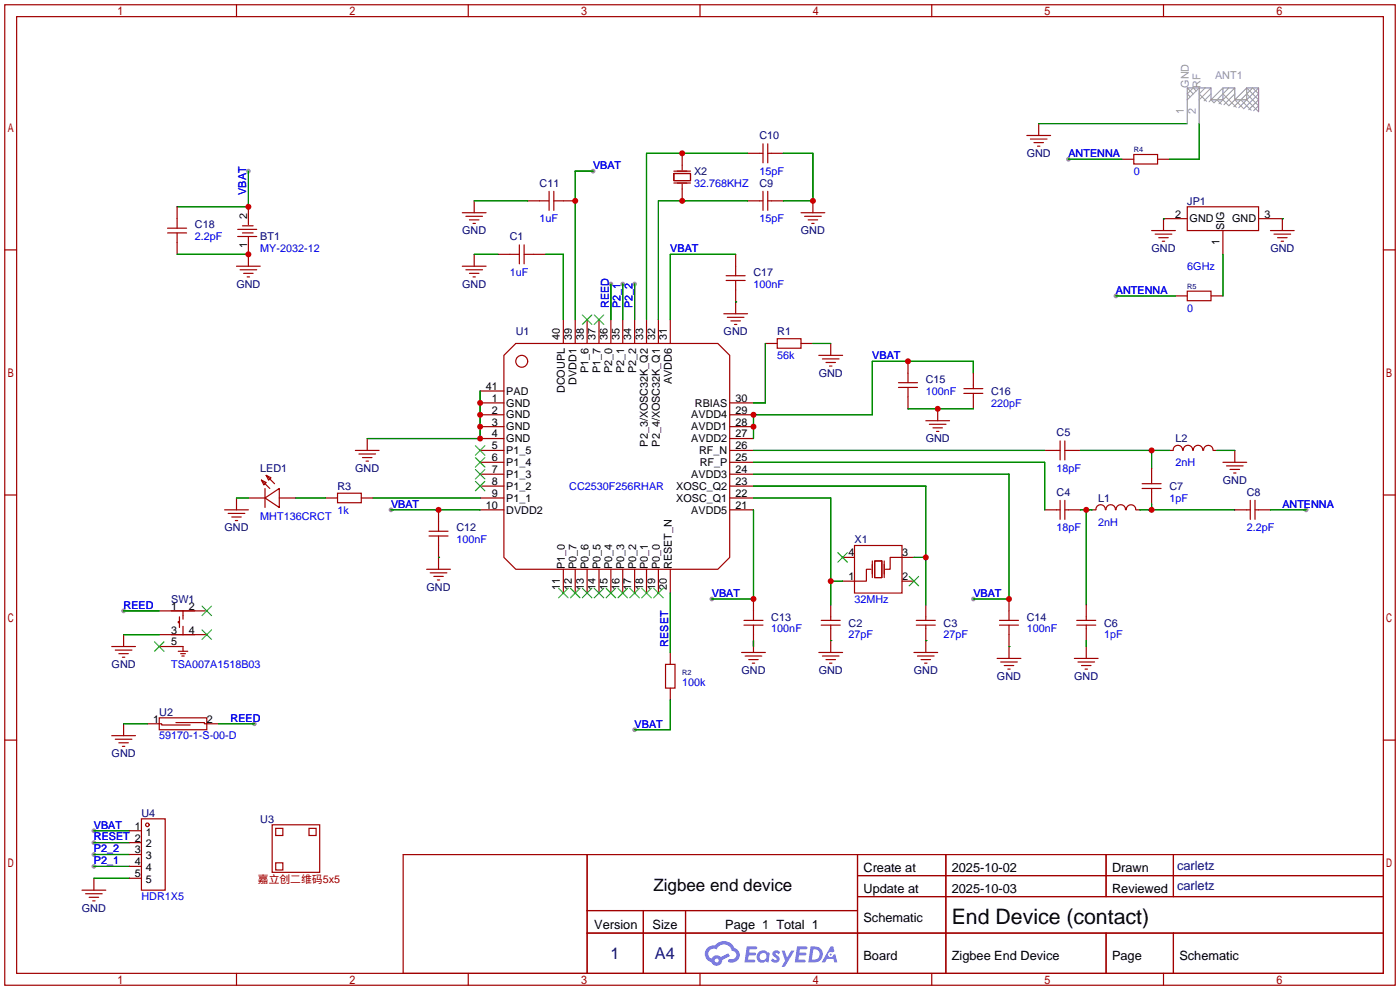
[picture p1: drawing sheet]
<svg xmlns="http://www.w3.org/2000/svg" width="299mm" height="212mm" viewBox="0 0 299 212" stroke-linecap="round" stroke-linejoin="round" font-family="sans-serif">
<g fill="#999">
<circle cx="279.1" cy="109" r=".51"/>
<circle cx="126.7" cy="36.6" r=".51"/>
<circle cx="152.1" cy="128" r=".51"/>
<circle cx="83.6" cy="109" r=".51"/>
<circle cx="208" cy="128" r=".51"/>
<circle cx="53.1" cy="36.6" r=".51"/>
<circle cx="130.6" cy="60.7" r=".51"/>
<circle cx="54.4" cy="154.7" r=".51"/>
<circle cx="26.4" cy="130.6" r=".51"/>
<circle cx="135.6" cy="156" r=".51"/>
<circle cx="133.1" cy="60.7" r=".51"/>
<circle cx="135.6" cy="60.7" r=".51"/>
<circle cx="20.1" cy="177.5" r=".51"/>
<circle cx="20.1" cy="180.1" r=".51"/>
<circle cx="20.1" cy="185.2" r=".51"/>
<circle cx="20.1" cy="182.6" r=".51"/>
<circle cx="228.3" cy="34" r=".51"/>
<circle cx="238.5" cy="63.2" r=".51"/>
</g>
<g fill="none" stroke="#a10000" stroke-width=".25">
<path d="M1 1h297.2v209.6h-297.2zM3.6 3.6h292.1v204.4h-292.1zM50.5 1v2.6M100.1 1v2.6M149.6 1v2.6M199.1 1v2.6M248.7 1v2.6M1 53.4h2.6M295.7 53.4h2.5M1 105.8h2.6M295.7 105.8h2.5M1 158.2h2.6"/>
<path d="M295.7 158.2h2.5M50.5 208v2.6M100.1 208v2.6M149.6 208v2.6M199.1 208v2.6M248.7 208v2.6"/>
</g>
<g fill="#5487ff">
<path d="M165.3 203.3a.99 .99 0 0 1 1.4 .2l-.3 .5a.39 .39 0 0 0-.3-.3 .39 .39 0 0 0-.4 .1l.1 .1a1.02 1.02 0 0 1 .6 1.6 1.17 1.17 0 0 1-1.7-.2l.4-.5 .6 .4 .3-.1v-.3a1.01 1.01 0 0 1-.7-1.5z"/>
<path d="M167.1 203.2h.6l.5 1.5 .9-1.5h.7l-2.1 3.4h-.7l.8-1.3z"/>
<path d="M159.6 202.3h1.9l.3 .1-.1 .4-1.5 .1-.1 .7h1.2l.3 .3-.3 .3h-1.3l-.1 .9h1.4l.1 .3-.1 .2-2.2 .1z"/>
<path d="M170.4 202.3h1.9l.2 .1-.1 .4-1.5 .1-.1 .7h1.3l.3 .3-.4 .3h-1.2l-.2 .9h1.4l.2 .3-.2 .2-2.1 .1z"/>
<path d="M177.5 202.3h.6l.2 1-.5 .3a.57 .57 0 0 0-.8 .2 .57 .57 0 0 0 .4 .8 .57 .57 0 0 0 .7-.5l.4-.2 .5 1.8h-.7l-.2-.7h-1.4l-.4 .7h-.7z"/>
<path d="M173.2 202.3l-.4 3.4h1.1a1.73 1.73 0 0 0 1.9-1.7 1.73 1.73 0 0 0-2-1.7zM173.8 202.9a1.14 1.14 0 0 1 1.4 1.1 1.14 1.14 0 0 1-1.5 1.1h-.2z"/>
<path d="M162 203.6a1.26 1.26 0 0 0 0 1.8 1.26 1.26 0 0 0 1.7 .1l.5 .2 .3-1.9-.1-.2h-.4a1.21 1.21 0 0 0-2 0zM162.6 203.9a.76 .76 0 0 1 1 0 .76 .76 0 0 1 .1 1.1 .76 .76 0 0 1-1 .1l-.4-.6z"/>
<path d="M151.2 202.6a1.81 1.81 0 0 0 .9 3 1.18 1.18 0 0 0 1.3 .8 1.18 1.18 0 0 0 .9-1.2l1.7-.9-.4-.6-1.5 .8a1.2 1.2 0 0 0-2 .4 1.14 1.14 0 0 1-.6-1.6 1.14 1.14 0 0 1 1.7-.4 1.73 1.73 0 0 1 1.7-1.1 1.73 1.73 0 0 1 1.6 1.4 .94 .94 0 0 1 .8 1.2 .94 .94 0 0 1-1.3 .6 .36 .36 0 0 0-.4 .3 .36 .36 0 0 0 .3 .4 1.63 1.63 0 0 0 2.1-1 1.63 1.63 0 0 0-1-2.1 2.43 2.43 0 0 0-4.2-.5l-1 .1zM152.7 205.3a.45 .45 0 0 1 .9 0 .45 .45 0 0 1-.9 0z"/>
<circle cx="177.5" cy="204" r=".22"/>
</g>
<g fill="none" stroke="#a10000" stroke-width=".25">
<path d="M144 37.1h3.6v1.5h-3.6zM144 39.1h3.6M144 36.6h3.6M145.8 32.8v3.5M145.8 39.4v3.5M159.8 32.8h3.3M163.1 30.7v4.1M164.1 30.7v4.1M164.1 32.8h3.3M219.5 29h5M220.2 29.7h3.6M221 30.5h2"/>
<path d="M221.7 31.2h.5M222 26.4v2.6M239.8 34h2.5M242.3 33h5.1v2.1h-5.1zM247.4 34h2.5M35.8 49.8h4.1M35.8 48.8h4.1M37.8 44.2v4.6M37.8 49.8v4.6M50.5 56.9h5.1M50.8 50.5h4.1M50.8 49h4.1"/>
<path d="M51.3 57.7h3.6M51.8 49.8h2.3M51.8 48.3h2.3M52.1 58.4h2M52.8 59.2h.5M53.1 44.2v3.8M53.1 50.5v6.4M98.8 56.9h5.1M98.8 45.5h5.1M99.6 57.7h3.5M99.6 46.2h3.5M100.3 58.4h2.1"/>
<path d="M100.3 47h2.1M101.1 59.2h.5M101.1 47.8h.5M101.3 42.9v2.6M101.3 54.4v2.5M106.4 54.4h4.6M111 52.3v4.1M112 54.4h4.6M112 52.3v4.1M112.8 42.9h4.5M117.3 40.9v4.1M118.4 42.9h4.5"/>
<path d="M118.4 40.9v4.1M155.2 58.9h4.1M155.2 59.9h4.1M157.2 54.4v4.5M157.2 59.9v7.2M159.8 42.9h3.3M163.1 40.9v4.1M164.1 40.9v4.1M164.1 42.9h3.3M171.2 45.5h5.1M172 46.2h3.5M172.7 47h2.1"/>
<path d="M173.5 47.8h.5M173.7 42.9v2.6M246.1 49.3h5.1M246.9 50h3.5M247.6 50.8h2.1M248.4 51.6h.5M253.7 44.2h15.3v5.1h-15.3zM253.7 46.7h-5v2.6M261.4 49.3v5.1M269 46.7h5.1v2.6M271.5 49.3h5.1M272.3 50h3.5"/>
<path d="M273 50.8h2.1M273.8 51.6h.5M107.7 75.9l2.5-2.5h43.2l2.6 2.5v43.2l-2.6 2.6h-43.2l-2.5-2.6zM120.4 68.3v5.1M122.9 68.3v5.1M125.5 68.3v5.1M128 68.3v5.1M130.6 68.3v5.1M133.1 68.3v5.1M135.6 68.3v5.1M138.2 68.3v5.1M140.7 68.3v5.1"/>
<path d="M143.3 68.3v5.1M154.7 67.1h5.1M155.4 67.8h3.6M156.2 68.6h2M157 69.3h.5M163.6 73.4h2.5M166.1 72.4h5.1v2h-5.1zM171.2 73.4h2.5M175 75.9h5.1M175.8 76.7h3.5M176.5 77.5h2.1M177.3 78.2h.5"/>
<path d="M177.5 73.4v2.5M194.1 77.2v4.6M208 79.8v3.3M251.2 63.2h2.5M253.7 62.2h5.1v2.1h-5.1zM258.8 63.2h2.6M75.9 96.3h5.1M76.7 97h3.6M77.5 97.8h2M78.2 98.6h.5M78.5 93.7v2.6M102.6 86.1h5.1"/>
<path d="M102.6 88.6h5.1M102.6 91.2h5.1M102.6 93.7h5.1M102.6 96.3h5.1M102.6 98.8h5.1M102.6 83.6h5.1M156 86.1h5M156 88.6h5M156 91.2h5M156 93.7h5M156 96.3h5M156 98.8h5"/>
<path d="M192 81.8h4.1M192 82.8h4.1M194.1 82.8v4.6M197.9 89.9h5M198.6 90.7h3.6M199.4 91.4h2M200.2 92.2h.5M200.4 87.4v2.5M206 84.1h4.1M206 83.1h4.1M208 84.1v3.3M223.3 96.3h3.3"/>
<path d="M226.6 94.2v4.1M227.6 96.3h3.3M227.6 94.2v4.1M249.9 96.3h.8M250.7 96.3a1.01 1.01 0 0 1 1-1.1 1.01 1.01 0 0 1 1.1 1.1M252.9 96.3a1.01 1.01 0 0 1 1-1.1 1.01 1.01 0 0 1 1 1.1M255 96.3a1.01 1.01 0 0 1 1-1.1 1.01 1.01 0 0 1 1.1 1.1M257.2 96.3a1.01 1.01 0 0 1 1-1.1 1.01 1.01 0 0 1 1.1 1.1M259.3 96.3h.8M261.4 98.8h5M262.1 99.6h3.6M263.9 96.3v2.5"/>
<path d="M48 109h5.1M48.8 109.7h3.5M49.5 110.5h2.1M50.3 111.3h.5M50.5 106.4v2.6M53.1 106.4h3.5M55.9 102.6l1 .5-.5 .5zM55.9 102.6l1.8 1.8M56.6 106.4l3.1-2v4.1zM56.6 104.4v4.1M56.9 101.6l1 .5-.5 .5zM56.9 101.6l1.8 1.8"/>
<path d="M59.7 106.4h3.5M69.6 106.4h2.5M72.1 105.4h5.1v2h-5.1zM77.2 106.4h2.6M91.7 113.5h4.1M91.7 114.6h4.1M93.7 109v4.5M93.7 114.6v7.1M102.6 101.3h5.1M102.6 103.9h5.1M102.6 106.4h5.1M102.6 109h5.1"/>
<path d="M156 101.3h5M156 103.9h5M156 106.4h5M156 109h5M180.1 119.1h2.5M182.6 116.6h10.2v10.1h-10.2zM186.4 119.9v3.5M186.9 119.9h1.6v3.5h-1.6zM189 119.9v3.5M195.3 119.1h-5.1v2.6h-1M223.3 109h3.3M226.6 106.9v4.1"/>
<path d="M227.6 109h3.3M227.6 106.9v4.1M233.4 109h.8M234.2 109a1.01 1.01 0 0 1 1-1.1 1.01 1.01 0 0 1 1 1.1M236.4 109a1.01 1.01 0 0 1 1-1.1 1.01 1.01 0 0 1 1 1.1M238.5 109a1.01 1.01 0 0 1 1-1.1 1.01 1.01 0 0 1 1 1.1M240.7 109a1.01 1.01 0 0 1 1-1.1 1.01 1.01 0 0 1 1 1.1M242.8 109h.8M244.1 104.4h4.1M244.1 103.4h4.1M246.1 100.1v3.3M246.1 104.4v3.3"/>
<path d="M262.9 100.3h2M263.7 101.1h.5M263.9 109h3.3M267.2 106.9v4.1M268.2 109h3.3M268.2 106.9v4.1M23.9 138.2h5.1M24.6 138.9h3.6M25.4 139.7h2M26.4 135.6v2.6M34 138.2h5.1v1M34 135.6h10.2"/>
<path d="M34 130.6h10.2M38.1 139.2h2M38.4 132.8h-.3v.3h.3M38.4 131.8v2.3M38.6 139.7h1M39.1 130.6v1.7M39.1 133.9v1.7M91.2 121.7h5.1M91.9 122.4h3.6M92.7 123.2h2M93.5 124h.5M120.4 121.7v5"/>
<path d="M122.9 121.7v5M125.5 121.7v5M128 121.7v5M130.6 121.7v5M133.1 121.7v5M135.6 121.7v5M138.2 121.7v5M140.7 121.7v5M143.3 121.7v5M143.3 139.4v2.6M158.5 139.4h5.1M159 133.6h4.1"/>
<path d="M159 132.6h4.1M161 128v4.6M161 133.6v5.8M175 139.4h5.1M175.5 133.6h4.1M175.5 132.6h4.1M177.5 129.3v3.3M177.5 133.6v5.8M186.2 121.7h-1v2.5h-5.1M192.8 124.2h2.5M195.3 139.4h5.1M195.8 133.6h4.1"/>
<path d="M195.8 132.6h4.1M197.9 129.3v3.3M197.9 133.6v5.8M213.6 133.6h4.1M213.6 132.6h4.1M215.6 128v4.6M215.6 133.6v7.1M230.1 133.6h4.1M230.1 132.6h4.1M232.2 129.3v3.3M232.2 133.6v3.3M232.2 138.2v2.5"/>
<path d="M23.9 157.2h5.1M24.6 158h3.6M25.4 158.8h2M26.2 159.5h.5M26.2 140.5h.5M26.4 154.7v2.5M31.5 154.7h3v.2h6.1M34 153.4h10.2v2.6h-10.2zM37.6 154.4h6.1v.3h3M38.9 140.2h.5M142.2 142h2.1v5.1h-2.1zM143.3 147.1v2.5"/>
<path d="M159.3 140.2h3.5M160 141h2.1M160.8 141.7h.5M175.8 140.2h3.5M176.5 141h2.1M177.3 141.7h.5M196.1 140.2h3.5M196.8 141h2.1M197.6 141.7h.5M213.1 140.7h5.1M213.9 141.5h3.5M214.6 142.2h2.1"/>
<path d="M215.4 143h.5M229.6 140.7h5.1M230.4 141.5h3.5M231.1 142.2h2.1M231.9 143h.5M27.7 177.5h2.5M30.2 175h5.1v15.2h-5.1zM58.2 176.3h10.1v10.1h-10.1zM58.9 177h1.6v1.6h-1.6zM66 177h1.6v1.6h-1.6zM17.5 190.2h5.1M18.3 191h3.5"/>
<path d="M19 191.8h2.1M19.8 192.5h.5M20.1 187.7v2.5M27.7 182.6h2.5M27.7 180.1h2.5M27.7 185.2h2.5M27.7 187.7h2.5M58.9 184.4h1.6v1.5h-1.6zM86.2 182.6h209.5v25.4h-209.5zM125.5 182.6v25.4M125.5 194.6h57.8M125.5 199.4h170.2"/>
<path d="M137.5 194.6v13.4M146.5 194.6v13.4M183.3 182.6v25.4M183.3 187.1h112.4M183.3 191.6h112.4M202.1 182.6v25.4M236.4 182.6v9M236.4 199.4v8.6M250.8 182.6v9M250.8 199.4v8.6"/>
<circle cx="111.5" cy="77.2" r="1.27"/>
<circle cx="31.5" cy="176.3" r=".38"/>
</g>
<g fill="none" stroke="#3c3" stroke-width=".25">
<path d="M124.5 67.3l2 2M126.5 67.3l-2 2M127 67.3l2 2M129 67.3l-2 2M101.6 95.2l2 2.1M101.6 97.8l2 2M103.6 95.2l-2 2.1M103.6 97.8l-2 2M101.6 100.3l2 2.1M101.6 102.9l2 2M103.6 100.3l-2 2.1M103.6 102.9l-2 2"/>
<path d="M179.1 118.1l2 2M181.1 118.1l-2 2M33 137.2l2.1 2M35.1 137.2l-2.1 2M43.2 134.6l2 2.1M43.2 129.5l2 2.1M45.2 134.6l-2 2.1M45.2 129.5l-2 2.1M119.4 125.7l2 2.1M121.4 125.7l-2 2.1M121.9 125.7l2.1 2.1M124 125.7l-2.1 2.1"/>
<path d="M124.5 125.7l2 2.1M126.5 125.7l-2 2.1M127 125.7l2 2.1M129 125.7l-2 2.1M129.5 125.7l2.1 2.1M131.6 125.7l-2.1 2.1M132.1 125.7l2 2.1M134.1 125.7l-2 2.1M134.6 125.7l2.1 2.1M136.7 125.7l-2.1 2.1M137.2 125.7l2 2.1M139.2 125.7l-2 2.1"/>
<path d="M139.7 125.7l2 2.1M141.7 125.7l-2 2.1M194.3 123.2l2 2M196.3 123.2l-2 2"/>
</g>
<g fill="none" stroke="#008700" stroke-width=".25">
<path d="M53.1 36.6v7.6h-15.3M126.7 36.6h-3.8v31.7M159.8 32.8h-21.6v35.5M167.4 32.8h6.3v10.1h-6.3M222 26.4h31.7M228.3 34h11.5M256.3 26.4v7.6h-6.4M37.8 54.4h15.3M101.3 54.4h5.1M101.3 42.9h11.5M116.6 54.4h3.8v13.9M157.2 54.4h-13.9v13.9"/>
<path d="M159.8 42.9h-19.1v25.4M248.7 46.7h.1M261.4 54.4v8.8M274.1 46.7h.1M130.6 60.7v7.6M133.1 60.7v7.6M135.6 60.7v7.6M157.2 64.5h.1M163.6 73.4v12.7h-2.6M173.7 73.4h3.8M208 79.8v-2.6h-21.6v11.4h-25.4v5.1M238.5 63.2h12.7"/>
<path d="M102.6 83.6v10.1h-24.1M161 98.8h62.3v10.2M161 96.3h62.3M194.1 87.4h13.9M230.9 96.3h19M246.1 96.3v3.8M260.1 96.3h3.8M50.5 106.4h2.6M63.2 106.4h6.4M79.8 106.4h22.8M83.6 109h19M93.7 119.1h.1"/>
<path d="M161 103.9h36.9v25.4M161 106.4h16.5v22.9M161 109v19h-8.9M161 101.3h54.6v26.7h-7.6M195.3 119.1h2.6M230.9 109h2.5M232.2 109v20.3M243.6 109h20.3M246.1 107.7v1.3M271.5 109h7.6M26.4 130.6h7.6M26.4 135.6h7.6"/>
<path d="M143.3 126.7v12.7M161 136.9v1.3M177.5 136.9h.1M177.5 124.2h2.6M197.9 136.9h.1M215.6 138.2h.1M232.2 136.9v1.3M26.4 154.7h5.1M46.7 154.7h7.7M143.3 149.6v6.4h-7.7M20.1 177.5h7.6M20.1 180.1h7.6"/>
<path d="M20.1 185.2h7.6M20.1 182.6h7.6M20.1 187.7h7.6"/>
</g>
<g fill="none" stroke="#999" stroke-width=".21">
<path d="M253.7 18.8l1.3 1.3M255.7 19.4l-.7-.6-1.3 1.3 .7 .6M256.3 18.8l-2.6 2.5M257.6 18.8l-1.3 1.3 1.6 1.6M258.8 18.8l-2.5 2.5M261.4 18.8l-3 3M262.6 18.8l-3.1 3.2-.7-.7M263.9 18.8l-3.4 3.4M269 18.8l-4.2 4.2M258.8 20.1l-1.5 1.4M260.1 21.3l.9 1M261.4 21.3l1.2 1.3 3.8-3.8 2.6 2.5-2.1 2.2"/>
<path d="M261.4 20.1l2.8 2.8M263.9 20.1l-2.3 2.3M263.9 21.3l1.9 1.9 3.2-3.1-1.3-1.3-4 4M265.2 21.3l2.2 2.3M266.4 20.1l2.6 2.5-1.1 1.1M266.4 21.3l2.6 2.6"/>
</g>
<path d="M256.3 18.8h-2.6v7.6M269 23.9v-5.1h-2.6v2.5h-2.5v-2.5h-2.5v2.5h-2.6v-2.5h-2.5v7.6" fill="none" stroke="#999" stroke-width=".25"/>
<g fill="#c00">
<circle cx="197.9" cy="119.1" r=".63"/>
<circle cx="177.5" cy="124.2" r=".63"/>
<circle cx="232.2" cy="109" r=".63"/>
<circle cx="246.1" cy="96.3" r=".63"/>
<circle cx="246.1" cy="109" r=".63"/>
<circle cx="145.8" cy="42.9" r=".63"/>
<circle cx="145.8" cy="32.8" r=".63"/>
<circle cx="173.7" cy="42.9" r=".63"/>
<circle cx="122.9" cy="42.9" r=".63"/>
<circle cx="161" cy="128" r=".63"/>
<circle cx="93.7" cy="109" r=".63"/>
<circle cx="215.6" cy="128" r=".63"/>
<circle cx="161" cy="91.2" r=".63"/>
<circle cx="161" cy="88.6" r=".63"/>
<circle cx="194.1" cy="77.2" r=".63"/>
<circle cx="200.4" cy="87.4" r=".63"/>
<circle cx="53.1" cy="44.2" r=".63"/>
<circle cx="53.1" cy="54.4" r=".63"/>
<circle cx="102.6" cy="93.7" r=".63"/>
<circle cx="102.6" cy="91.2" r=".63"/>
<circle cx="102.6" cy="88.6" r=".63"/>
<circle cx="102.6" cy="86.1" r=".63"/>
</g>
<text font-size="4.5" x="203.4" y="197.5">End Device (contact)</text>
<text font-size="3.6" x="139.6" y="190.4">Zigbee end device</text>
<g font-size="3.5" fill="#000080">
<text x="130.5" y="204.9">1</text>
<text x="140" y="204.9">A4</text>
</g>
<g font-size="2.7" fill="#000080">
<text x="251.6" y="185.9">carletz</text>
<text x="251.6" y="190.2">carletz</text>
</g>
<g font-size="2.7">
<text x="184.5" y="186.3">Create at</text>
<text x="184.5" y="190.8">Update at</text>
<text x="203.4" y="186.3">2025-10-02</text>
<text x="203.4" y="190.8">2025-10-03</text>
<text x="237.7" y="186.3">Drawn</text>
<text x="237.7" y="190.8">Reviewed</text>
<text x="184.5" y="197">Schematic</text>
<text x="127" y="198.5">Version</text>
<text x="139.5" y="198.5">Size</text>
<text x="155" y="198.5">Page 1 Total 1</text>
<text x="184.5" y="205.2">Board</text>
<text x="203.4" y="205.2">Zigbee End Device</text>
<text x="237.7" y="205.2">Page</text>
<text x="252.1" y="205.2">Schematic</text>
</g>
<g font-size="2.3" fill="#999">
<text x="259.7" y="16.9">ANT1</text>
<text x="254" y="18.8" transform="rotate(-90 254 18.8)">GND</text>
<text x="256.6" y="18.8" transform="rotate(-90 256.6 18.8)">RF</text>
<text x="253" y="24.4" transform="rotate(-90 253 24.4)">1</text>
<text x="255.6" y="24.4" transform="rotate(-90 255.6 24.4)">2</text>
</g>
<g font-size="2.3" fill="#000080">
<text x="162.3" y="29.8">C10</text>
<text x="219.4" y="33.6">GND</text>
<text x="115.3" y="39.9">C11</text>
<text x="148.3" y="37.4">X2</text>
<text x="162.3" y="39.9">C9</text>
<text x="253.7" y="43.7">JP1</text>
<text x="41.7" y="48.8">C18</text>
<text x="55.6" y="51.4">BT1</text>
<text x="98.8" y="50.1">GND</text>
<text x="109" y="51.4">C1</text>
<text x="171.2" y="50.1">GND</text>
<text x="246.1" y="53.9">GND</text>
<text x="271.5" y="53.9">GND</text>
<text x="161" y="59">C17</text>
<text x="50.5" y="61.5">GND</text>
<text x="98.8" y="61.5">GND</text>
<text x="110.2" y="71.7">U1</text>
<text x="154.7" y="71.7">GND</text>
<text x="166.1" y="71.7">R1</text>
<text x="175" y="80.6">GND</text>
<text x="197.9" y="81.8">C15</text>
<text x="211.8" y="84.4">C16</text>
<text x="197.8" y="94.5">GND</text>
<text x="225.8" y="93.3">C5</text>
<text x="251.2" y="94.5">L2</text>
<text x="55.6" y="100.9">LED1</text>
<text x="75.9" y="100.9">GND</text>
<text x="72.1" y="104.7">R3</text>
<text x="225.8" y="106">C4</text>
<text x="234.7" y="107.2">L1</text>
<text x="249.9" y="104.7">C7</text>
<text x="261.3" y="103.4">GND</text>
<text x="266.4" y="106">C8</text>
<text x="48" y="113.6">GND</text>
<text x="97.5" y="113.6">C12</text>
<text x="182.6" y="116.1">X1</text>
<text x="36.6" y="128.8">SW1</text>
<text x="91.2" y="126.3">GND</text>
<text x="164.8" y="132.6">C13</text>
<text x="181.4" y="133.9">C2</text>
<text x="201.7" y="133.9">C3</text>
<text x="219.5" y="132.6">C14</text>
<text x="236" y="133.9">C6</text>
<text x="23.9" y="142.8">GND</text>
<text x="158.5" y="144.1">GND</text>
<text x="175" y="144.1">GND</text>
<text x="195.3" y="144.1">GND</text>
<text x="213.1" y="145.3">GND</text>
<text x="229.6" y="145.3">GND</text>
<text x="34" y="153">U2</text>
<text x="23.9" y="161.8">GND</text>
<text x="30.2" y="174.5">U4</text>
<text x="55.6" y="175.8">U3</text>
<text x="17.5" y="194.9">GND</text>
</g>
<g font-size="2.3" fill="#00f">
<text x="228.3" y="33.6">ANTENNA</text>
<text x="52.6" y="41.7" transform="rotate(-90 52.6 41.7)">VBAT</text>
<text x="126.7" y="36.1">VBAT</text>
<text x="148.3" y="39.9">32.768KHZ</text>
<text x="162.3" y="37.4">15pF</text>
<text x="242.3" y="37.4">0</text>
<text x="115.3" y="47.5">1uF</text>
<text x="162.3" y="47.5">15pF</text>
<text x="41.7" y="51.4">2.2pF</text>
<text x="55.6" y="53.9">MY-2032-12</text>
<text x="143.3" y="53.9">VBAT</text>
<text x="109" y="59">1uF</text>
<text x="253.7" y="57.7">6GHz</text>
<text x="130.1" y="65.8" transform="rotate(-90 130.1 65.8)">REED</text>
<text x="132.6" y="65.8" transform="rotate(-90 132.6 65.8)">P2_1</text>
<text x="135.2" y="65.8" transform="rotate(-90 135.2 65.8)">P2_2</text>
<text x="161" y="61.5">100nF</text>
<text x="238.5" y="62.8">ANTENNA</text>
<text x="253.7" y="66.6">0</text>
<text x="166.1" y="76.8">56k</text>
<text x="186.4" y="76.8">VBAT</text>
<text x="197.9" y="84.4">100nF</text>
<text x="211.8" y="86.9">220pF</text>
<text x="225.8" y="100.9">18pF</text>
<text x="251.2" y="99.6">2nH</text>
<text x="121.7" y="104.7">CC2530F256RHAR</text>
<text x="249.9" y="107.2">1pF</text>
<text x="55.6" y="111">MHT136CRCT</text>
<text x="72.1" y="109.8">1k</text>
<text x="83.6" y="108.5">VBAT</text>
<text x="225.8" y="113.6">18pF</text>
<text x="234.7" y="112.3">2nH</text>
<text x="266.4" y="113.6">2.2pF</text>
<text x="274.1" y="108.5">ANTENNA</text>
<text x="97.5" y="116.1">100nF</text>
<text x="26.4" y="130.1">REED</text>
<text x="152.1" y="127.6">VBAT</text>
<text x="182.6" y="128.8">32MHz</text>
<text x="208" y="127.6">VBAT</text>
<text x="164.8" y="135.2">100nF</text>
<text x="181.4" y="136.4">27pF</text>
<text x="201.7" y="136.4">27pF</text>
<text x="219.5" y="135.2">100nF</text>
<text x="236" y="136.4">1pF</text>
<text x="36.6" y="142.8">TSA007A1518B03</text>
<text x="142.8" y="138.2" transform="rotate(-90 142.8 138.2)">RESET</text>
<text x="145.8" y="146.6">100k</text>
<text x="49.3" y="154.2">REED</text>
<text x="135.6" y="155.5">VBAT</text>
<text x="34" y="158">59170-1-S-00-D</text>
<text x="20.1" y="177.1">VBAT</text>
<text x="20.1" y="179.6">RESET 2</text>
<text x="20.1" y="184.7">P2_1</text>
<text x="20.1" y="182.2">P2_2</text>
<text x="30.2" y="192.3">HDR1X5</text>
</g>
<g font-size="2.3">
<text x="52.9" y="46.7" transform="rotate(-90 52.9 46.7)">2</text>
<text x="251.2" y="46.5">2</text>
<text x="254.3" y="47.5">GND</text>
<text x="263.3" y="47.5">GND</text>
<text x="270.3" y="46.5">3</text>
<text x="52.9" y="53.1" transform="rotate(-90 52.9 53.1)">1</text>
<text x="260.6" y="52.3" transform="rotate(-90 260.6 52.3)">1</text>
<text x="261.7" y="49.3" transform="rotate(-90 261.7 49.3)">SIG</text>
<text x="119.7" y="72.6" transform="rotate(-90 119.7 72.6)">40</text>
<text x="122.2" y="72.6" transform="rotate(-90 122.2 72.6)">39</text>
<text x="124.8" y="72.6" transform="rotate(-90 124.8 72.6)">38</text>
<text x="127.3" y="72.6" transform="rotate(-90 127.3 72.6)">37</text>
<text x="129.8" y="72.6" transform="rotate(-90 129.8 72.6)">36</text>
<text x="132.4" y="72.6" transform="rotate(-90 132.4 72.6)">35</text>
<text x="134.9" y="72.6" transform="rotate(-90 134.9 72.6)">34</text>
<text x="137.5" y="72.6" transform="rotate(-90 137.5 72.6)">33</text>
<text x="140" y="72.6" transform="rotate(-90 140 72.6)">32</text>
<text x="142.5" y="72.6" transform="rotate(-90 142.5 72.6)">31</text>
<text x="103.9" y="83.3">41</text>
<text x="123.2" y="82.2" transform="rotate(-90 123.2 82.2)">DVDD1</text>
<text x="125.8" y="79.8" transform="rotate(-90 125.8 79.8)">P1_6</text>
<text x="128.3" y="79.8" transform="rotate(-90 128.3 79.8)">P1_7</text>
<text x="130.9" y="79.8" transform="rotate(-90 130.9 79.8)">P2_0</text>
<text x="133.4" y="79.8" transform="rotate(-90 133.4 79.8)">P2_1</text>
<text x="135.9" y="79.8" transform="rotate(-90 135.9 79.8)">P2_2</text>
<text x="143.6" y="82.1" transform="rotate(-90 143.6 82.1)">AVDD6</text>
<text x="105.1" y="85.9">1</text>
<text x="105.1" y="88.4">2</text>
<text x="108.2" y="86.9">GND</text>
<text x="108.2" y="89.4">GND</text>
<text x="108.2" y="84.4">PAD</text>
<text x="120.7" y="84" transform="rotate(-90 120.7 84)">DCOUPL</text>
<text x="147.8" y="89.4">AVDD4</text>
<text x="148.5" y="86.9">RBIAS</text>
<text x="157.2" y="88.4">29</text>
<text x="157.2" y="85.9">30</text>
<text x="105.1" y="91">3</text>
<text x="105.1" y="93.5">4</text>
<text x="108.2" y="92">GND</text>
<text x="108.2" y="94.5">GND</text>
<text x="138.5" y="95.5" transform="rotate(-90 138.5 95.5)">P2_3/XOSC32K_Q2</text>
<text x="141" y="95.5" transform="rotate(-90 141 95.5)">P2_4/XOSC32K_Q1</text>
<text x="147.8" y="94.5">AVDD2</text>
<text x="147.8" y="92">AVDD1</text>
<text x="157.2" y="93.5">27</text>
<text x="157.2" y="91">28</text>
<text x="105.1" y="96">5</text>
<text x="105.1" y="98.6">6</text>
<text x="105.1" y="101.1">7</text>
<text x="108.2" y="97.1">P1_5</text>
<text x="108.2" y="99.6">P1_4</text>
<text x="149.4" y="97.1">RF_N</text>
<text x="149.5" y="99.6">RF_P</text>
<text x="157.2" y="101.1">24</text>
<text x="157.2" y="98.6">25</text>
<text x="157.2" y="96">26</text>
<text x="105.1" y="103.7">8</text>
<text x="105.1" y="106.2">9</text>
<text x="108.2" y="102.1">P1_3</text>
<text x="108.2" y="104.7">P1_2</text>
<text x="108.2" y="107.2">P1_1</text>
<text x="144.5" y="107.2">XOSC_Q1</text>
<text x="144.5" y="104.7">XOSC_Q2</text>
<text x="147.8" y="102.1">AVDD3</text>
<text x="157.2" y="106.2">22</text>
<text x="157.2" y="103.7">23</text>
<text x="103.9" y="108.7">10</text>
<text x="108.2" y="109.8">DVDD2</text>
<text x="147.8" y="109.8">AVDD5</text>
<text x="157.2" y="108.7">21</text>
<text x="181.3" y="118.9">4</text>
<text x="192.8" y="118.9">3</text>
<text x="119.7" y="126" transform="rotate(-90 119.7 126)">11</text>
<text x="120.7" y="121.6" transform="rotate(-90 120.7 121.6)">P1_0</text>
<text x="122.2" y="126" transform="rotate(-90 122.2 126)">12</text>
<text x="123.2" y="121.6" transform="rotate(-90 123.2 121.6)">P0_7</text>
<text x="124.8" y="126" transform="rotate(-90 124.8 126)">13</text>
<text x="125.8" y="121.6" transform="rotate(-90 125.8 121.6)">P0_6</text>
<text x="127.3" y="126" transform="rotate(-90 127.3 126)">14</text>
<text x="128.3" y="121.6" transform="rotate(-90 128.3 121.6)">P0_5</text>
<text x="129.8" y="126" transform="rotate(-90 129.8 126)">15</text>
<text x="130.9" y="121.6" transform="rotate(-90 130.9 121.6)">P0_4</text>
<text x="132.4" y="126" transform="rotate(-90 132.4 126)">16</text>
<text x="133.4" y="121.6" transform="rotate(-90 133.4 121.6)">P0_3</text>
<text x="134.9" y="126" transform="rotate(-90 134.9 126)">17</text>
<text x="135.9" y="121.6" transform="rotate(-90 135.9 121.6)">P0_2</text>
<text x="137.5" y="126" transform="rotate(-90 137.5 126)">18</text>
<text x="138.5" y="121.6" transform="rotate(-90 138.5 121.6)">P0_1</text>
<text x="140" y="126" transform="rotate(-90 140 126)">19</text>
<text x="141" y="121.6" transform="rotate(-90 141 121.6)">P0_0</text>
<text x="142.5" y="126" transform="rotate(-90 142.5 126)">20</text>
<text x="143.6" y="121.6" transform="rotate(-90 143.6 121.6)">RESET_N</text>
<text x="181.3" y="124">1</text>
<text x="192.8" y="124">2</text>
<text x="36.6" y="130.3">1</text>
<text x="40.4" y="130.3">2</text>
<text x="36.6" y="137.9">5</text>
<text x="36.6" y="135.4">3</text>
<text x="40.4" y="135.4">4</text>
<text x="32.8" y="154.5">1</text>
<text x="44.2" y="154.5">2</text>
<text x="28.8" y="177.3">1</text>
<text x="31.2" y="178.6">1</text>
<text x="28.8" y="182.4">3</text>
<text x="28.8" y="184.9">4</text>
<text x="31.2" y="181.1">2</text>
<text x="31.2" y="183.7">3</text>
<text x="28.8" y="187.5">5</text>
<text x="31.2" y="186.2">4</text>
<text x="31.2" y="188.7">5</text>
</g>
<text font-size="2.3" fill="#a00000" x="55.1" y="188.8">嘉立创二维码5x5</text>
<g font-size="1.6" fill="#000080">
<text x="242.3" y="32.5">R4</text>
<text x="253.7" y="61.7">R5</text>
<text x="145.8" y="144.2">R2</text>
</g>
</svg>
